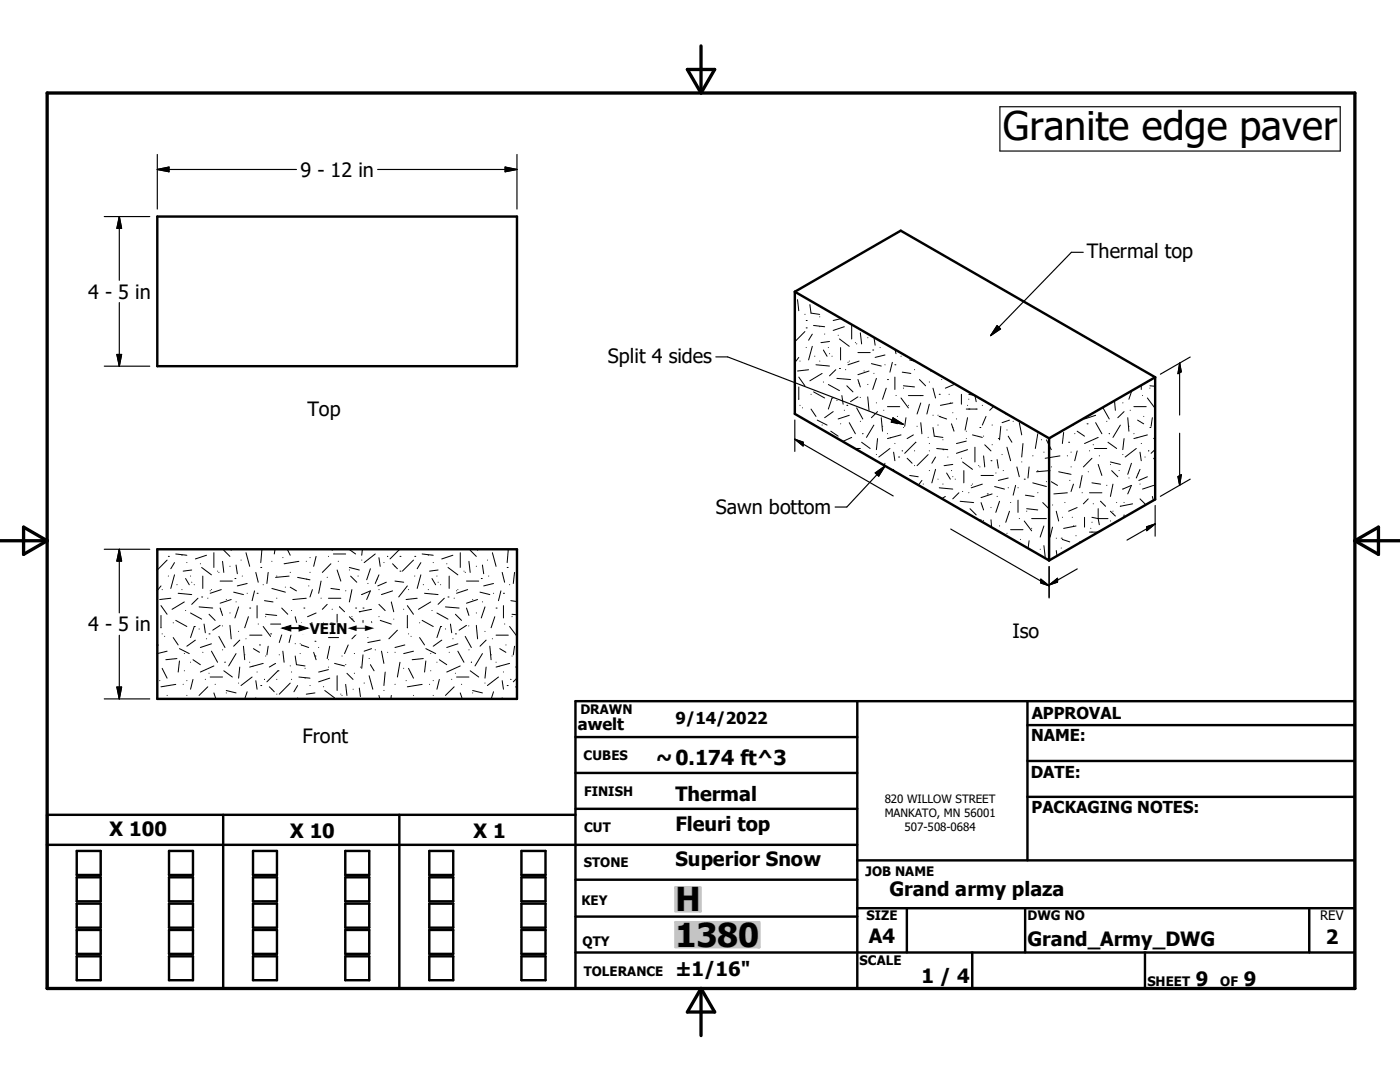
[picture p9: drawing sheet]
<svg xmlns="http://www.w3.org/2000/svg" width="279mm" height="216mm" viewBox="0 0 279 216" stroke-linecap="round" stroke-linejoin="round" font-family="sans-serif">
<g fill="none" stroke="#000" stroke-width=".48">
<path d="M31.4 43.2h71.8v29.9h-71.8zM158.6 58.2v24.4l50.8 29.2M158.6 58.2l21.2-12.2 50.7 29.3M158.6 58.2l50.8 29.3M230.5 75.3v24.3l-21.1 12.2M230.5 75.3l-21.1 12.2M209.4 87.5v24.3M31.4 109.6h71.8v29.9h-71.8zM171.1 139.9v57.3M205 139.9v31.8M114.8 147.1h56.3M114.8 154.2h56.3"/>
<path d="M205 159h65.4M205 144.7h65.4M205 151.8h65.4M9.4 168.6h161.7M15.3 169.8h4.8v4.8h-4.8zM15.3 175.1h4.8v4.8h-4.8zM33.7 169.8h4.8v4.8h-4.8zM33.7 175.1h4.8v4.8h-4.8zM44.5 162.6v34.6M50.5 169.8h4.8v4.8h-4.8zM50.5 175.1h4.8v4.8h-4.8zM68.9 169.8h4.8v4.8h-4.8z"/>
<path d="M68.9 175.1h4.8v4.8h-4.8zM79.7 162.6v34.6M85.7 169.8h4.8v4.8h-4.8zM85.7 175.1h4.8v4.8h-4.8zM104.1 169.8h4.8v4.8h-4.8zM104.1 175.1h4.8v4.8h-4.8zM114.8 162.6h-105.4v34.6h261v-57.3h-155.6v57.3M114.8 175.5h56.3M114.8 161.4h56.3M171.1 171.7h99.3M15.3 180.3h4.8v4.8h-4.8zM15.3 185.6h4.8v4.7h-4.8z"/>
<path d="M15.3 190.8h4.8v4.8h-4.8zM33.7 185.6h4.8v4.7h-4.8zM33.7 190.8h4.8v4.8h-4.8zM33.7 180.3h4.8v4.8h-4.8zM50.5 185.6h4.8v4.7h-4.8zM50.5 190.8h4.8v4.8h-4.8zM50.5 180.3h4.8v4.8h-4.8zM68.9 185.6h4.8v4.7h-4.8zM68.9 190.8h4.8v4.8h-4.8zM68.9 180.3h4.8v4.8h-4.8zM85.7 185.6h4.8v4.7h-4.8zM85.7 190.8h4.8v4.8h-4.8z"/>
<path d="M85.7 180.3h4.8v4.8h-4.8zM104.1 185.6h4.8v4.7h-4.8zM104.1 190.8h4.8v4.8h-4.8zM104.1 180.3h4.8v4.8h-4.8zM114.8 182.9h56.3M114.8 190.1h155.6M171.1 181.2h99.3M181 181.2v8.9M194 190.1v7.1M204.6 181.2v8.9M228.5 190.1v7.1M261.3 181.2v8.9"/>
</g>
<g fill="none" stroke="#000" stroke-width=".2">
<path d="M159.2 59.8l.2 2.2M158.6 70.6h.1M158.7 76h.1M159.4 71.3l-.8 1.1M159.4 75.3l1.2 1.7M159.4 77.2v2.5M159.6 72.1h.1M160.6 66.2l-2 2M160.7 62.7h-.1M160.9 65.4h.1M160.9 64h.1M160.9 69.3v.1"/>
<path d="M161.4 73.8l-2.2 .2M161.6 60.8l.3 1.7 1.7 .2M161.9 78.7h.1M162.1 69.1l-.7 2.7M162.1 66.7l-.7 1.2M162.4 64.9l2.2 .3M162.4 78.2l2.2 1.2M162.6 71.1h.1M162.8 72.8l2.7 .2M163.6 72.1h.1M163.6 63.2h.1M163.6 65.2h.1"/>
<path d="M164.1 74.5l-2.5 1.5M164.3 69.8l.8 1.3M164.3 76.2h.1M164.6 66.6v.1M165.3 76.7l2.2 1.2M165.3 69.3v.1M165.5 70.6h.1M165.5 68.1l-1.7 .3M166.1 79.4h.1M166.1 79.4l-.8 2.2M166.1 71.1h.1M166.8 73.8l-1.3 1.2"/>
<path d="M167 75.5l2.7 .2M167 79.9h.1M167.3 66.9h.1M167.5 73.5h.1M167.5 67.6l2 1.5M167.8 69.4v2.4M167.9 63.6l-1.6 .4M168 78.9l.3 1.8M168.5 65.2l-2.2 .7M168.8 73.8h-.1M169 77l1.2 1.2M169.3 72.3h-.1"/>
<path d="M169.5 72.1h.1M170 64.8v2.8M170.7 68.4h.1M171 68.6h.1M171.2 79.2l-1.5 1M171.2 70.4h2.5M171.2 75.7l.5 1.5M171.4 76.5h.1M171.4 72.1l-2.2 .7M171.7 79.3h.1M171.7 66.4l.3 2.2M172.5 74h-.1"/>
<path d="M173.2 79.2l.2 2.7M173.2 76.7h.1M173.2 67.4h.1M173.4 74l-2.2 .8M173.9 72.6l2 .4M174.2 69.8h.1M174.4 74.5h.1M174.4 67.3l.3 1.6M174.9 75.5l-.7 2.2M175.6 69.3v.1M176.6 72.8h.1M176.6 70.8l-1.9 .5"/>
<path d="M176.9 77.5l-.8 2.2M177.1 75.7h.1M178.1 72.3l-.5 2M178.6 72.8h.1M178.6 75.3v2.4M178.6 69.7l.2 .9M178.8 78.9h.1M179.8 79.4l1.5 2M179.8 71.1h.1M180.1 74.3l1.7 .2M180.3 77l2.2 .2M180.3 77.4v.1"/>
<path d="M181.3 78.9h2.9M181.5 71.8l1.3 .4M182.5 73.8h.1M183.5 75.7l1.2 1.3M183.8 78.9h.1M185.5 76.2h.1M186 74h-.3M186.2 77.5l.5 1.9M187.4 78.7h.1M187.9 75.7h.1M189.4 78.7h.1M190.4 76.7l-1.7 .8"/>
<path d="M191.9 78.7v2M193.3 79.6v.1M193.3 78.7l1.3 .2 .2 1.3M222.4 79.9l.2 2M225.9 77.9l-.6 1.8M227.8 76.9v.8M228 78.9h.1M229 79.4l1.5 2M229.5 77.4v.1M229.5 77l1 .1M230.5 78.9h.1M159.6 80.9h.1"/>
<path d="M160.2 81.4h.1M161.9 81.6l.9 1.5M163.1 83.8l2 1M164.1 84.8h.1M165.8 86l1.5 1M166.3 82.1l-1.7 1.2M167.8 84.6h.1M168.5 81.9h.1M169 80.9h.1M169.5 82.9l-2.2 .7M169.5 84.3l1.2 2.2M170 87.3l-1.8 .8"/>
<path d="M170.6 89.5h1.1M171 81.4l1.2 2.2M171.7 84.1h.1M172 88.2l1.7 1.3M172.2 86.5h.1M174.4 84.8l-1.5 2.5M174.9 80.4h.1M174.9 90.7h.1M175.1 87.5l-.2 2.2M175.1 82.1l-1.2 1.2M175.9 83.3l.2 2.7M176.2 85.1h-.1"/>
<path d="M176.4 81.9h.1M176.6 92.4l-.1 .5M177.1 86.5h.1M177.1 81.1h2.5M177.6 89.5l-2.2 1.7M177.8 87.3l-.1 .1M177.9 83.8l1.2 .8M178.3 93.7l-.1 .2M178.3 90.2l.3 1.7M178.6 88.5h.1M179.1 83.1h.1M179.3 91.2h.1"/>
<path d="M179.8 86.8l-2.7 .7M180.1 90h.1M180.3 85.3h.1M180.8 83.3l-.2 1.8M181 91.4l1 1M181.3 80.9h.1M181.5 94.9l1.7 .2M182.3 86.8l-1.3 .7M182.5 90h.1M182.5 92.9h.1M182.8 88.2l-2.2 2.3M183 85.1h.1"/>
<path d="M183.8 80.4l-.8 2.2M183.8 84.3l.2 2.2M184 95.9l-.7 .9M184.3 96.6h-.1M185.2 87.3h.1M185.2 90.7l-2.2 2.2M185.5 80.7l-.5 1.9M185.5 90h.1M185.5 93.9h.1M185.5 88.5h.1M185.9 98.3h.1M186.2 85.3l.3 1.7 1.7 .3"/>
<path d="M186.2 82.8v.1M186.7 93.7l-.7 2.6M186.7 91.2l-.7 1.2M186.9 89.5l2.3 .2M187.2 95.6h.1M187.2 84.8h.1M187.2 82.8v.1M187.4 83.1h.1M187.4 83.1l1.5 .5M187.4 97.3l2.7 .3M188.2 89.7h.1M188.2 87.7v.1"/>
<path d="M188.2 96.6h.1M188.7 99.1l-.7 .4M188.9 94.4l.8 1.2M189.2 91.2h.1M189.7 80.4h.1M189.9 84.6l.5 1.4M189.9 93.9h.1M190.1 80.4l-2.4 .5M190.1 85.3h.1M190.1 92.7l-1.7 .2M190.1 82.4h.1M190.2 95.1h-.1"/>
<path d="M190.6 95.6h.1M190.9 83.6h.1M191.4 98.3l-1.3 1.2M191.9 91.4h.1M192.1 92.2l2 1.5M192.1 98v.1M192.4 93.9v2.4M192.8 88l-1.9 .5M192.8 86h.1M192.8 87.5h.1M192.8 81.6h2M193.1 80.9h.1"/>
<path d="M193.1 89.7l-2.2 .8M193.1 83.3l-.5 2.5M193.3 81.6h.1M193.3 98.3h.1M193.9 96.8l-.1 .1M194.1 96.6h.1M194.1 86.8l1.9 .5M194.6 89.2v3M194.8 81.6h.1M195.3 92.9h.1M195.6 85.3h.1M195.6 93.1v.1"/>
<path d="M195.8 94.9h2.5M196 80.9h.1M196 96.6l-2.2 .7M196.3 87h.1M196.3 91l.2 2.2M196.5 88.8l1.3 1.2M196.8 83.1l-.8 1.7M197 98.6h.1M197.8 91.9h.1M198 98.6l-2.2 .7M198 84.8h.1M198 88.7v.1"/>
<path d="M198.3 81.1l-.8 .8M198.5 97.1l2 .5M198.8 94.4h-.1M199 91.7l.2 1.7M199 99v.1M199.2 87.5h.1M199.7 85.1l-.2 2.7M200 90.7h.1M200.2 93.9h.1M200.9 82.6h-.2M201 89.2l.7 2.7M201 85.8h.1"/>
<path d="M201.2 95.4l-2 .5M201.2 87l.7 1.2M201.2 97.3h.1M201.5 83.8l-1.5 .5M202.2 84.1h.1M202.7 96.9l-.5 1.9M202.9 93.2l.5 1.9M203.2 99.8v2.4M203.2 97.3h.1M203.4 84.3l.5 2.5M203.9 92.2h.1M204.2 88.5l-.3 2.7"/>
<path d="M204.4 95.6h.1M204.6 98.8l1.8 .3M205.4 93.2l-.3 2.2M206.1 96.3l2.7 .8M206.1 90.9v.1M207.1 86.5l-.5 3M207.1 98.3h.1M207.1 93.9h.1M207.9 87.7l-.1 .1M208.4 90.2h-.1M208.8 96.1h.1M208.8 87.8l1 1.9"/>
<path d="M209.6 93.9l-2.7 .2M209.8 96.1l1.3 .8M209.8 93.1v.1M211.3 94.1l2.4 .5M211.5 91l-2.9 .4M212.3 86.3l-.3 2.2M213 98.3l-2.7 .3M213 90.9v.1M213.1 94.5h.1M213.3 88.2h.1M213.5 95.8v.1M213.8 90.2h-.1"/>
<path d="M213.8 93.1l-.1 .1M214.1 84.7l.1 .1M214.2 96.6l-.5 1.5M214.5 86.5h.1M215 90l-.5 1.9M215 86l1.4 1M216 94.9l-.5 2.4M216 98.3h.1M217 84.6h.1M217.2 94.1h.1M217.2 99.5l-1 1M217.4 98.3h2.5"/>
<path d="M217.5 90h-.1M217.9 96.3l1.7 .3M217.9 91.4l-1.7 1.8M218.2 88.7v.1M218.4 89.5h2.5M218.7 82.9l-2.3 .7M218.7 84.3l1.2 2.2M219.2 92.7l.7 2.2M219.2 87.3l-2.8 1.2M219.4 90.9v.1M220.1 81.4l1.3 2.2M220.9 84.1h.1"/>
<path d="M220.9 96.8v.1M221.1 88.2l1.8 1.3M221.4 86.5h.1M221.6 92.7h.1M221.6 92.2l2 .5M221.9 93.9l1.2 1.2M222.1 96.6l-.5 2.5M223.4 93.9h-.1M223.6 84.8l-1.5 2.5M224.1 90.7h.1M224.1 97.6l1.7-.7-.7 1.7M224.1 80.4h.1"/>
<path d="M224.3 87.5l-.2 2.2M224.3 82.1l-1.2 1.2M225.1 83.3l.2 2.7M225.3 95.4h.1M225.3 85.1h.1M225.6 81.9h-.1M225.8 92.4l-.7 2.2M226.3 81.1h2.5M226.3 86.5h.1M226.8 89.5l-2.2 1.7M226.9 87.3v.1M227 83.8l1.2 .8"/>
<path d="M227.2 94.5h.1M227.5 93.7l-.7 1.7M227.5 90.2l.3 1.7M227.5 99.5l1.2 1.2M227.5 96.6h.1M227.8 88.5h.1M228.2 83.1h.1M228.5 91.2h.1M229 86.8l-2.7 .7M229 95.1l-1.7 .8M229.3 90h-.1M229.5 85.3h.1"/>
<path d="M230 83.3l-.3 1.8M230 99.1l.2 .8M230.2 91.4l.3 .4M230.2 96.9l-2.2 .7M230.5 80.9h.1M230.5 87.3l-.3 .2M230.5 89.7l-.8 .8M32.1 116.9l-.7 1M32.4 117.6h.1M33.3 111.8l-1.9 1.9M33.6 111h.1M33.6 114.9v.1"/>
<path d="M34.1 119.4l-2.2 .2M34.8 114.7l-.7 2.7M34.8 112.3l-.7 1.2M35.1 110.5l2.2 .3M35.3 116.7h.1M35.6 118.4l2.7 .2M36.3 117.6h.1M36.3 110.8h.1M37 115.4l.8 1.3M37.3 112.2v.1M38 114.9v.1M38.3 116.2h.1"/>
<path d="M38.3 113.7l-1.7 .3M38.8 116.7h.1M39.5 119.4l-1.2 1.2M40 112.5h.1M40.2 119.1h.1M40.2 113.2l2 1.5M40.5 115v2.4M41.2 110.8l-2.2 .7M41.5 119.4h.1M42 117.9h-.1M42.2 117.6h.1M42.7 110.3v2.9"/>
<path d="M43.4 114h.1M43.7 114.2h.1M43.9 115.9h2.5M44.2 117.6l-2.3 .8M44.4 112l.3 2.2M44.7 109.8l1.2 1.2M45.2 119.6h.1M45.9 113h.1M46.1 119.6l-2.2 .8M46.1 109.8h.1M46.6 118.2l2 .4M46.9 115.4h.1"/>
<path d="M47.1 112.7l.3 1.8M48.1 111.8h.1M48.4 114.9v.1M49.1 110.3l.7 2.7M49.3 118.4h.1M49.3 116.4l-1.9 .5M50.8 117.9l-.5 2M51.1 114.2l.4 2M51.3 118.4h.1M52 113.2h.1M52.3 109.6l-.3 2.7M52.5 116.7h.1"/>
<path d="M52.8 119.9l1.7 .2M53.5 114.2l-.2 2.2M54.3 117.4l2.7 .8M54.3 112h.1M54.9 109.6l-.2 .9M55.3 119.4h-.1M55.3 114.9l-.1 .1M56.5 111.3h-.1M57 117.1v.1M57.3 109.6l.6 1.2M57.7 115l-2.7 .2M57.9 117.2l1.3 .7"/>
<path d="M57.9 114.2h.1M59.4 115.2l2.5 .5M59.7 112l-3 .5M61.1 119.4l-2.7 .2M61.2 112h-.1M61.2 115.5v.1M61.6 116.9h.1M61.9 111.3h.1M61.9 114.2h.1M62.3 117.6l-.4 1.5M63.1 111l-.5 2M64.1 115.9l-.5 2.5"/>
<path d="M64.1 119.4h.1M65.3 115.2h.1M65.6 111h.1M65.6 119.4h2.4M66 117.4l1.8 .2M66 112.5l-1.7 1.7M66.3 109.8h.1M66.5 110.5h2.5M67.3 113.7l.7 2.2M67.5 112h.1M69 117.9h.1M69.6 109.6l1.4 .9"/>
<path d="M69.7 113.2l2 .5M69.7 113.7h.1M70 115l1.2 1.2M70.2 117.6l-.5 2.5M71.5 114.9v.1M72.2 111.8h.1M72.2 118.6l1.7-.7-.7 1.7M72.3 109.6l-.1 1.2M73.4 116.4h.1M73.9 113.5l-.7 2.2M74.9 110.5l-2.2 1.8M75.3 115.5v.1"/>
<path d="M75.6 114.7l-.7 1.7M75.6 111.3l.3 1.7M75.6 117.6h.1M76.6 112.2v.1M77.1 116.2l-1.7 .7M77.4 111h.1M78.3 112.5l1 1M78.3 117.9l-2.2 .7M78.8 115.9l1.8 .3M79.8 109.6l-2 1.9M79.8 111h.1M79.8 114h.1"/>
<path d="M81.3 116.9l-1.7 2.2M81.5 117.6h.1M82.5 111.8l-2.2 2.2M82.8 111h.1M82.8 114.9v.1M83.3 119.4l-2.3 .2M84 114.7l-.7 2.7M84 112.3l-.7 1.2M84.2 110.5l2.3 .3M84.5 116.7h.1M84.7 118.4l2.7 .2M85.5 117.6h.1"/>
<path d="M85.5 110.8h.1M86.2 115.4l.7 1.3M86.5 112.2v.1M87.2 114.9v.1M87.4 116.2h.1M87.4 113.7l-1.7 .3M87.9 116.7h.1M88.7 119.4l-1.3 1.2M89.2 112.5h.1M89.4 119.1h.1M89.4 113.2l2 1.5M89.6 115v2.4"/>
<path d="M90.4 110.8l-2.2 .7M90.7 119.4h-.1M91.1 117.9h.1M91.4 117.6h.1M91.9 110.3v2.9M92.6 114h.1M92.9 114.2h-.1M93.1 115.9h2.4M93.3 117.6l-2.2 .8M93.6 112l.2 2.2M93.8 109.8l1.3 1.2M94.3 119.6h.1"/>
<path d="M95.1 113h.1M95.3 119.6l-2.2 .8M95.3 109.8h.1M95.8 118.2l2 .4M96 115.4h.1M96.3 112.7l.2 1.8M97.3 111.8h.1M97.5 114.9v.1M98.3 110.3l.7 2.7M98.5 118.4h.1M98.5 116.4l-2 .5M100 117.9l-.5 2"/>
<path d="M100.2 114.2l.5 2M100.5 118.4h.1M101.2 113.2h.1M101.4 109.6l-.2 2.7M101.7 116.7h.1M102 119.9l1.2 .1M102.7 114.2l-.3 2.2M191.6 100l2.7 .3M193.6 101.5l1.2 1.2M195.8 103.7l-.2 .2M195.8 100.3l.5 1.5M196.1 101h-.1"/>
<path d="M196.3 103.8l-.1 .1M197.8 103.7l.1 1.5M197.8 101.2v.1M199.5 100l-.8 2.2M199.5 104.9v.1M201 106.4h.1M201.5 102l-.8 2.2M201.7 105.7h2.5M201.7 100.3h.1M203.4 103.5h.1M203.7 107.6h.1M204.4 104l1.5 1.9"/>
<path d="M204.9 101.5l2.2 .3M204.9 102h.1M205.4 107.9l-.2 1.5M205.9 105.4h.1M205.9 103.5h2.9M207.6 109.6h.1M208.1 100.3l1.2 1.2M208.3 105l-.7 2.2M208.3 108.9l.3 2.2M208.4 103.5h-.1M210.1 105.2l-.5 2M210.1 100.8h.1"/>
<path d="M210.8 107.4h.1M210.8 102l.5 2M210.8 109.9l.1 1M211.8 107.4h.1M211.8 109.3v.1M212 103.2h.1M212 107.6l1.5 .5M212.5 100.3h.1M214 103.2h.1M214.3 104.9l-.1 .1M214.7 105l-2.4 .4M214.7 106.9h.1"/>
<path d="M215 101.3l-1.7 .7M215.5 108.1h.1M216.4 103.2v2M217.4 106.2h1.8M217.7 105.4h.1M217.9 103.2l1.3 .3M217.9 106.1v.1M217.9 104.2h.1M218.2 100.5h.1M219.2 103.5h1.9M219.2 101.5v2M219.2 103.5l.2 1.2"/>
<path d="M219.7 100l.9 1M221.6 102l1 1M221.6 103.9v.1M222.1 102h.1M222.1 102.5h.1M222.9 100.3h.1M224.3 100.3h.1M224.3 102.7v.5M226 100.5l-2.4 .5M31.6 128.7l-.2 .1M31.9 135.8h.1M32.1 120.8l1.2 1.8"/>
<path d="M32.1 122.8v2.5M32.4 126.5h.1M32.4 133.4l.9 1.9M32.9 127h.1M33.3 129.9l-1.9 .5M33.4 138.7l-.1 .1M34.6 124.3h.1M34.6 127.2l1 1.5M35.1 136.6l-3 .4M35.1 123.8l2.2 1.2M35.3 131.4l-2.2 .2M35.8 131.9l-.2 2.2"/>
<path d="M35.8 129.4l2 1M36.6 136.5v.1M36.8 133.8h.1M36.8 120.1l-2.5 1.5M36.8 130.4h.1M37.1 121.8h-.1M37.3 135.8h.1M37.3 138.7v.1M38 132.1h.1M38 122.3l2.2 1.2M38.5 135.6l-.5 1.9M38.5 131.6l1.5 1"/>
<path d="M38.8 125h.1M38.8 125l-.8 2.2M39 127.7l-1.7 1.2M39.7 121.1l2.8 .2M39.8 125.5h-.1M40.5 130.2h.1M40.7 124.5l.3 1.8M41 135.5v.1M41.2 127.4v.1M41.5 137l-1.8 1.8M41.7 126.5h.1M41.7 134.3v.1"/>
<path d="M41.7 122.6l1.2 1.2M41.9 135.1h2.5M42.2 128.5l-2.2 .7M42.2 129.9l1.2 2.2M42.7 138.3l.4 1.2M42.7 132.9l-2.7 1.2M43 136.5l-.1 .1M43.7 127l1.2 2.2M43.9 124.8l-1.4 .9M43.9 121.3l.5 1.5M44.2 122.1h.1M44.4 124.9h.1"/>
<path d="M44.4 129.7h.1M44.7 133.8l1.7 1.3M44.9 132.1h.1M45.2 138.3h.1M45.2 137.8l1.9 .5M45.9 124.8l.2 2.7M45.9 122.3h.1M47.1 130.4l-1.5 2.5M47.1 120.1h.1M47.6 126h.1M47.6 136.3h.1M47.6 121.1l-.7 2.2"/>
<path d="M47.8 133.1l-.2 2.2M47.8 127.7l-1.2 1.2M48.6 128.9l.2 2.7M48.9 130.6l-.1 .1M49.1 127.4v.1M49.3 138l-.5 1.5M49.6 123.1l-.8 2.2M49.8 121.3h.1M49.8 132.1h.1M49.8 126.7h2.5M50.3 135.1l-2.2 1.7M50.5 132.9l-.1 .1"/>
<path d="M50.6 129.4l1.2 .8M51.1 139.3l-.1 .2M51.1 135.8l.2 1.7M51.3 120.8v2.5M51.3 134.1h.1M51.6 124.5h-.1M51.8 128.7h.1M52 136.8h.1M52.5 125l1.5 2M52.5 132.4l-2.7 .7M52.8 135.5v.1M53 130.9h.1"/>
<path d="M53 122.6l2.2 .2M53 123v.1M53.5 128.9l-.2 1.8M53.7 137l1 1M54 126.5h.1M54 124.5h3M55 132.4l-1.3 .7M55.3 135.5l-.1 .1M55.3 138.5h-.1M55.5 133.8h.1M55.5 133.8l-2.2 2.3M55.7 130.6v.1"/>
<path d="M56.2 121.3l1.2 1.3M56.4 126l-.7 2.2M56.4 129.9l.3 2.2M56.5 124.5h-.1M57.9 136.3l-2.2 2.2M57.9 132.9h.1M58.2 126.3l-.5 1.9M58.2 121.8h.1M58.2 135.5v.1M58.2 134.1h.1M58.9 123.1l.5 1.9M58.9 130.9l.3 1.7 1.7 .3"/>
<path d="M58.9 128.4v.1M59.4 139.3l-.1 .2M59.4 136.8l-.7 1.2M59.7 135.1l2.2 .2M59.9 128.4v.1M59.9 130.4h.1M60.1 124.3h.1M60.2 128.7l1.4 .5M60.6 121.3h.1M60.9 135.3h.1M60.9 133.3v.1M61.9 136.8h.1"/>
<path d="M62.1 124.3h.1M62.4 126h-.1M62.6 130.2l.5 1.4M62.9 130.9h.1M62.9 128h.1M62.9 126l-2.5 .5M62.9 138.3l-1.8 .2M63.1 122.3l-1.7 .8M63.6 129.2h.1M64.6 124.3v2M64.6 137h.1M64.8 137.8l2 1.5"/>
<path d="M65.3 120.6l-1 1M65.6 133.1h.1M65.6 133.6l-2 .5M65.6 127.2h1.9M65.6 131.6h.1M65.8 126.5h.1M65.8 135.3l-2.2 .8M65.8 128.9l-.5 2.5M66 124.3l1.3 .2M66.1 125.2l-.1 .1M66.3 121.6h.1M66.8 132.4l2 .5"/>
<path d="M67.3 124.5h1.9M67.3 122.6v1.9M67.3 134.8v3M67.3 124.5l.2 1.2M67.8 121.1l1 1M68 138.5h.1M68.2 130.9h.1M68.3 138.7l-.1 .1M68.8 126.5h.1M69 136.6l.2 2.2M69 132.6h.1M69.2 134.4l1.3 1.2"/>
<path d="M69.5 128.7l-.7 1.7M69.7 125h.1M69.7 123.1l1 .9M70.2 123.5h.1M70.2 123v.1M70.2 126h.1M70.5 137.5h.1M70.7 130.4h.1M70.7 134.3v.1M71 121.3h.1M71.2 126.5l-1 1M71.7 122.1h.1"/>
<path d="M71.7 137.3l.2 1.7M71.9 133.1h.1M72.4 121.3h.1M72.4 130.7l-.2 2.7M72.4 123.8v2.5M72.7 136.3h.1M73.4 127.2h.1M73.7 134.8l.7 2.7M73.7 131.4h.1M73.9 132.6l.8 1.2M74.1 124l.3 1.7M74.1 129.4l-1.4 .5"/>
<path d="M74.1 121.6l-2.4 .5M74.9 129.7h.1M75.6 120.6l1.3 1.2M75.6 138.8l.2 .7M75.6 123v.1M75.9 123.8l2.2 .7M75.9 127.7l-2.5 .5M76.1 129.9l.5 2.5M76.6 137.8h.1M76.9 134.1l-.3 2.7M77.4 130.2h.1M78.1 138.8l-.1 .7"/>
<path d="M78.1 120.1l.5 2M78.6 123.5h.1M78.8 130.2h.1M78.9 136.5l-.1 .1M79.3 125.7l-1.7 1.8M79.8 132.1l-.5 3M80.6 121.6h.1M80.6 133.3v.1M80.8 128.7l-2 .5M81.1 135.8h-.1M81.3 120.8l1.2 1.8M81.3 122.8v2.5"/>
<path d="M81.5 126.5h.1M81.5 133.4l1 1.9M82 127h.1M82.5 129.9l-1.9 .5M82.5 138.7v.1M83.7 124.3h.1M83.7 127.2l1 1.5M84.2 136.6l-2.9 .4M84.2 123.8l2.3 1.2M84.5 131.4l-2.2 .2M85 131.9l-.3 2.2M85 129.4l1.9 1"/>
<path d="M85.7 136.5v.1M86 133.8h.1M86 120.1l-2.5 1.5M86 130.4h.1M86.2 121.8h.1M86.5 135.8h.1M86.5 138.7v.1M87.2 132.1h.1M87.2 122.3l2.2 1.2M87.7 135.6l-.5 1.9M87.7 131.6l1.5 1M87.9 125h.1"/>
<path d="M87.9 125l-.7 2.2M88.2 127.7l-1.7 1.2M88.9 121.1l2.7 .2M88.9 125.5h.1M89.6 130.2h.1M89.9 124.5l.2 1.8M90.1 135.5v.1M90.4 127.4v.1M90.6 137l-1.7 1.8M90.9 126.5h.1M90.9 134.3v.1M90.9 122.6l1.2 1.2"/>
<path d="M91.1 135.1h2.5M91.4 128.5l-2.2 .7M91.4 129.9l1.2 2.2M91.9 138.3l.4 1.2M91.9 132.9l-2.7 1.2M92.1 136.5v.1M92.8 127l1.3 2.2M93.1 124.8l-1.5 .9M93.1 121.3l.5 1.5M93.3 122.1h.1M93.6 124.9h.1M93.6 129.7h.1"/>
<path d="M93.8 133.8l1.7 1.3M94.1 132.1h.1M94.3 138.3h.1M94.3 137.8l2 .5M95.1 124.8l.2 2.7M95.1 122.3h.1M96.3 130.4l-1.5 2.5M96.3 120.1h.1M96.8 126h.1M96.8 136.3h.1M96.8 121.1l-.8 2.2M97 133.1l-.2 2.2"/>
<path d="M97 127.7l-1.2 1.2M97.8 128.9l.2 2.7M98 130.6v.1M98.3 127.4v.1M98.5 138l-.5 1.5M98.7 123.1l-.7 2.2M99 121.3h.1M99 132.1h.1M99 126.7h2.4M99.5 135.1l-2.2 1.7M99.6 132.9v.1M99.7 129.4l1.3 .8"/>
<path d="M100.2 139.3l-.1 .2M100.2 135.8l.3 1.7M100.5 120.8v2.5M100.5 134.1h.1M100.7 124.5h.1M101 128.7h.1M101.2 136.8h.1M101.7 125l1.5 2M101.7 132.4l-2.7 .7M102 135.5v.1M102.2 130.9h.1M102.2 122.6l1 .1"/>
<path d="M102.2 123v.1M102.7 128.9l-.3 1.8M102.9 137l.3 .3M103.2 133l-.3 .1M103.2 135.3l-.8 .8"/>
</g>
<path d="M9.4 18.6h261v178.6h-261zM137.2 13.9h5.4l-2.7 4.7zM139.9 9.2v9.4M0 107.9h9.4M4.7 105.2l4.7 2.7-4.7 2.7zM270.4 107.9h9M270.4 107.9l4.7-2.7v5.4zM139.9 197.2v9.4M139.9 197.2l2.7 4.7h-5.4z" fill="none" stroke="#000" stroke-width=".66"/>
<g fill="#c0c0c0" stroke="#c0c0c0" stroke-width=".48">
<path d="M134.8 184h16.8v5z"/>
<path d="M134.8 184l16.8 5h-16.8z"/>
<path d="M134.8 177.1h5v4.8z"/>
<path d="M134.8 177.1l5 4.8h-5z"/>
</g>
<g fill="none" stroke="#000" stroke-width=".23">
<path d="M31.4 33.8h27.8M31.4 33.8l2.3-.5v1zM31.4 30.8v10.9M75.4 33.8h27.8M100.8 33.3l2.4 .5-2.4 .5zM103.2 30.8v10.9M199.6 21.3h67.9v8.8h-67.9zM20.8 43.2h9.1M23.8 43.2v12.7M23.8 43.2l.5 2.4h-1zM216.2 50.3h-2.4l-16.1 16.7M20.8 73.1h9.1"/>
<path d="M23.3 70.7h1l-.5 2.4zM23.8 60.4v12.7M142.9 71.2h2.3l35 13.4M199 65l.7 .6-2 1.4zM235.4 72.5v10.3M235.4 72.5l.3 1.7-.6 .4zM237.5 71.2l-5.9 3.5M158.6 87.6l19.7 11.4M158.6 87.6l1.7 .6v.8zM158.6 83.8v6.3M174.7 94.4l1.9-1.4-1.2 2zM176.6 93l-7.6 8.2h-2.3"/>
<path d="M178.2 83.4l2 1.2-2.3-.4zM235.1 95.1l.6-.4-.3 2.1zM235.4 86.4v10.4M237.5 95.6l-5.9 3.4M20.8 109.6h9.1M23.8 109.6v12.7M23.8 109.6l.5 2.4h-1zM189.7 105.6l19.7 11.3M207.7 115.6l1.7 1.3-1.7-.6zM209.4 113.1v6.2M209.4 116.7l1.7-1.3v.8zM215 113.5l-5.6 3.2"/>
<path d="M228.9 105.1l1.6-.6-1.6 1.4zM230.5 104.5l-5.6 3.3M230.5 100.9v6.1M20.8 139.5h9.1M23.3 137.1h1l-.5 2.4zM23.8 126.8v12.7"/>
</g>
<g fill="#000" stroke="#000" stroke-width=".23">
<path d="M31.4 33.8l2.3-.5v1zM100.8 33.3l2.4 .5-2.4 .5zM23.8 43.2l.5 2.4h-1zM23.3 70.7h1l-.5 2.4zM199 65l.7 .6-2 1.4zM235.4 72.5l.3 1.7-.6 .4zM158.6 87.6l1.7 .6v.8zM174.7 94.4l1.9-1.4-1.2 2zM178.2 83.4l2 1.2-2.3-.4zM235.1 95.1l.6-.4-.3 2.1zM23.8 109.6l.5 2.4h-1zM207.7 115.6l1.7 1.3-1.7-.6z"/>
<path d="M209.4 116.7l1.7-1.3v.8zM228.9 105.1l1.6-.6-1.6 1.4zM23.3 137.1h1l-.5 2.4z"/>
</g>
<g fill="#fff" stroke="#fff" stroke-width=".23">
<path d="M56.2 124.4h18.8v2.1z"/>
<path d="M56.2 124.4l18.8 2.1h-18.8z"/>
</g>
<text font-size="7.9" x="200.2" y="27.9">Granite edge paver</text>
<g font-size="6.6">
<text x="134.8" y="181.8">H</text>
<text x="134.8" y="188.9">1380</text>
</g>
<g font-size="3.9">
<text x="59.9" y="35.3">9 - 12 in</text>
<text x="216.9" y="51.5">Thermal top</text>
<text x="17.6" y="59.6">4 - 5 in</text>
<text x="121.3" y="72.3">Split 4 sides</text>
<text x="61.3" y="82.9">Top</text>
<text x="142.8" y="102.7">Sawn bottom</text>
<text x="17.6" y="125.9">4 - 5 in</text>
<text x="202.1" y="127.4">Iso</text>
<text x="60.4" y="148.3">Front</text>
<text x="131" y="152.4">~0.174 ft^3</text>
<text x="134.8" y="159.8">Thermal</text>
<text x="21.9" y="166.8">X 100</text>
<text x="57.9" y="167.1">X 10</text>
<text x="94.5" y="167.2">X 1</text>
<text x="134.8" y="165.9">Fleuri top</text>
<text x="134.8" y="172.8">Superior Snow</text>
<text x="177.5" y="178.8">Grand army plaza</text>
<text x="173.4" y="188.3">A4</text>
<text x="205.1" y="188.8">Grand_Army_DWG</text>
<text x="264.6" y="188.3">2</text>
<text x="134.8" y="194.8">±1/16&quot;</text>
<text x="183.9" y="196.1">1 / 4</text>
<text x="238.7" y="196.7">9</text>
<text x="248.2" y="196.7">9</text>
</g>
<g font-size="3.3">
<text x="205.9" y="143.6">APPROVAL</text>
<text x="115.3" y="145.6">awelt</text>
<text x="134.8" y="144.5">9/14/2022</text>
<text x="205.8" y="147.9">NAME:</text>
<text x="205.7" y="155.1">DATE:</text>
<text x="205.9" y="162.1">PACKAGING NOTES:</text>
</g>
<text font-size="2.9" x="61.8" y="126.5">VEIN</text>
<g font-size="2.6">
<text x="115.8" y="142.4">DRAWN</text>
<text x="116.5" y="151.6">CUBES</text>
<text x="116.6" y="158.8">FINISH</text>
<text x="116.6" y="166.1">CUT</text>
<text x="116.5" y="173">STONE</text>
<text x="172.8" y="174.7">JOB NAME</text>
<text x="116" y="180.7">KEY</text>
<text x="172.9" y="183.6">SIZE</text>
<text x="205.1" y="183.6">DWG NO</text>
<text x="263.5" y="183.6">REV</text>
<text x="116.2" y="188.8">QTY</text>
<text x="116.5" y="194.7">TOLERANCE</text>
<text x="171.5" y="192.5">SCALE</text>
<text x="229" y="196.7">SHEET</text>
<text x="243.5" y="196.7">OF</text>
</g>
<g font-size="2.3">
<text x="56.3" y="126.5">#</text>
<text x="69.4" y="126.5">#</text>
<text x="176.6" y="160.3">820 WILLOW STREET</text>
<text x="176.6" y="163">MANKATO, MN 56001</text>
<text x="180.5" y="165.8">507-508-0684</text>
</g>
</svg>
